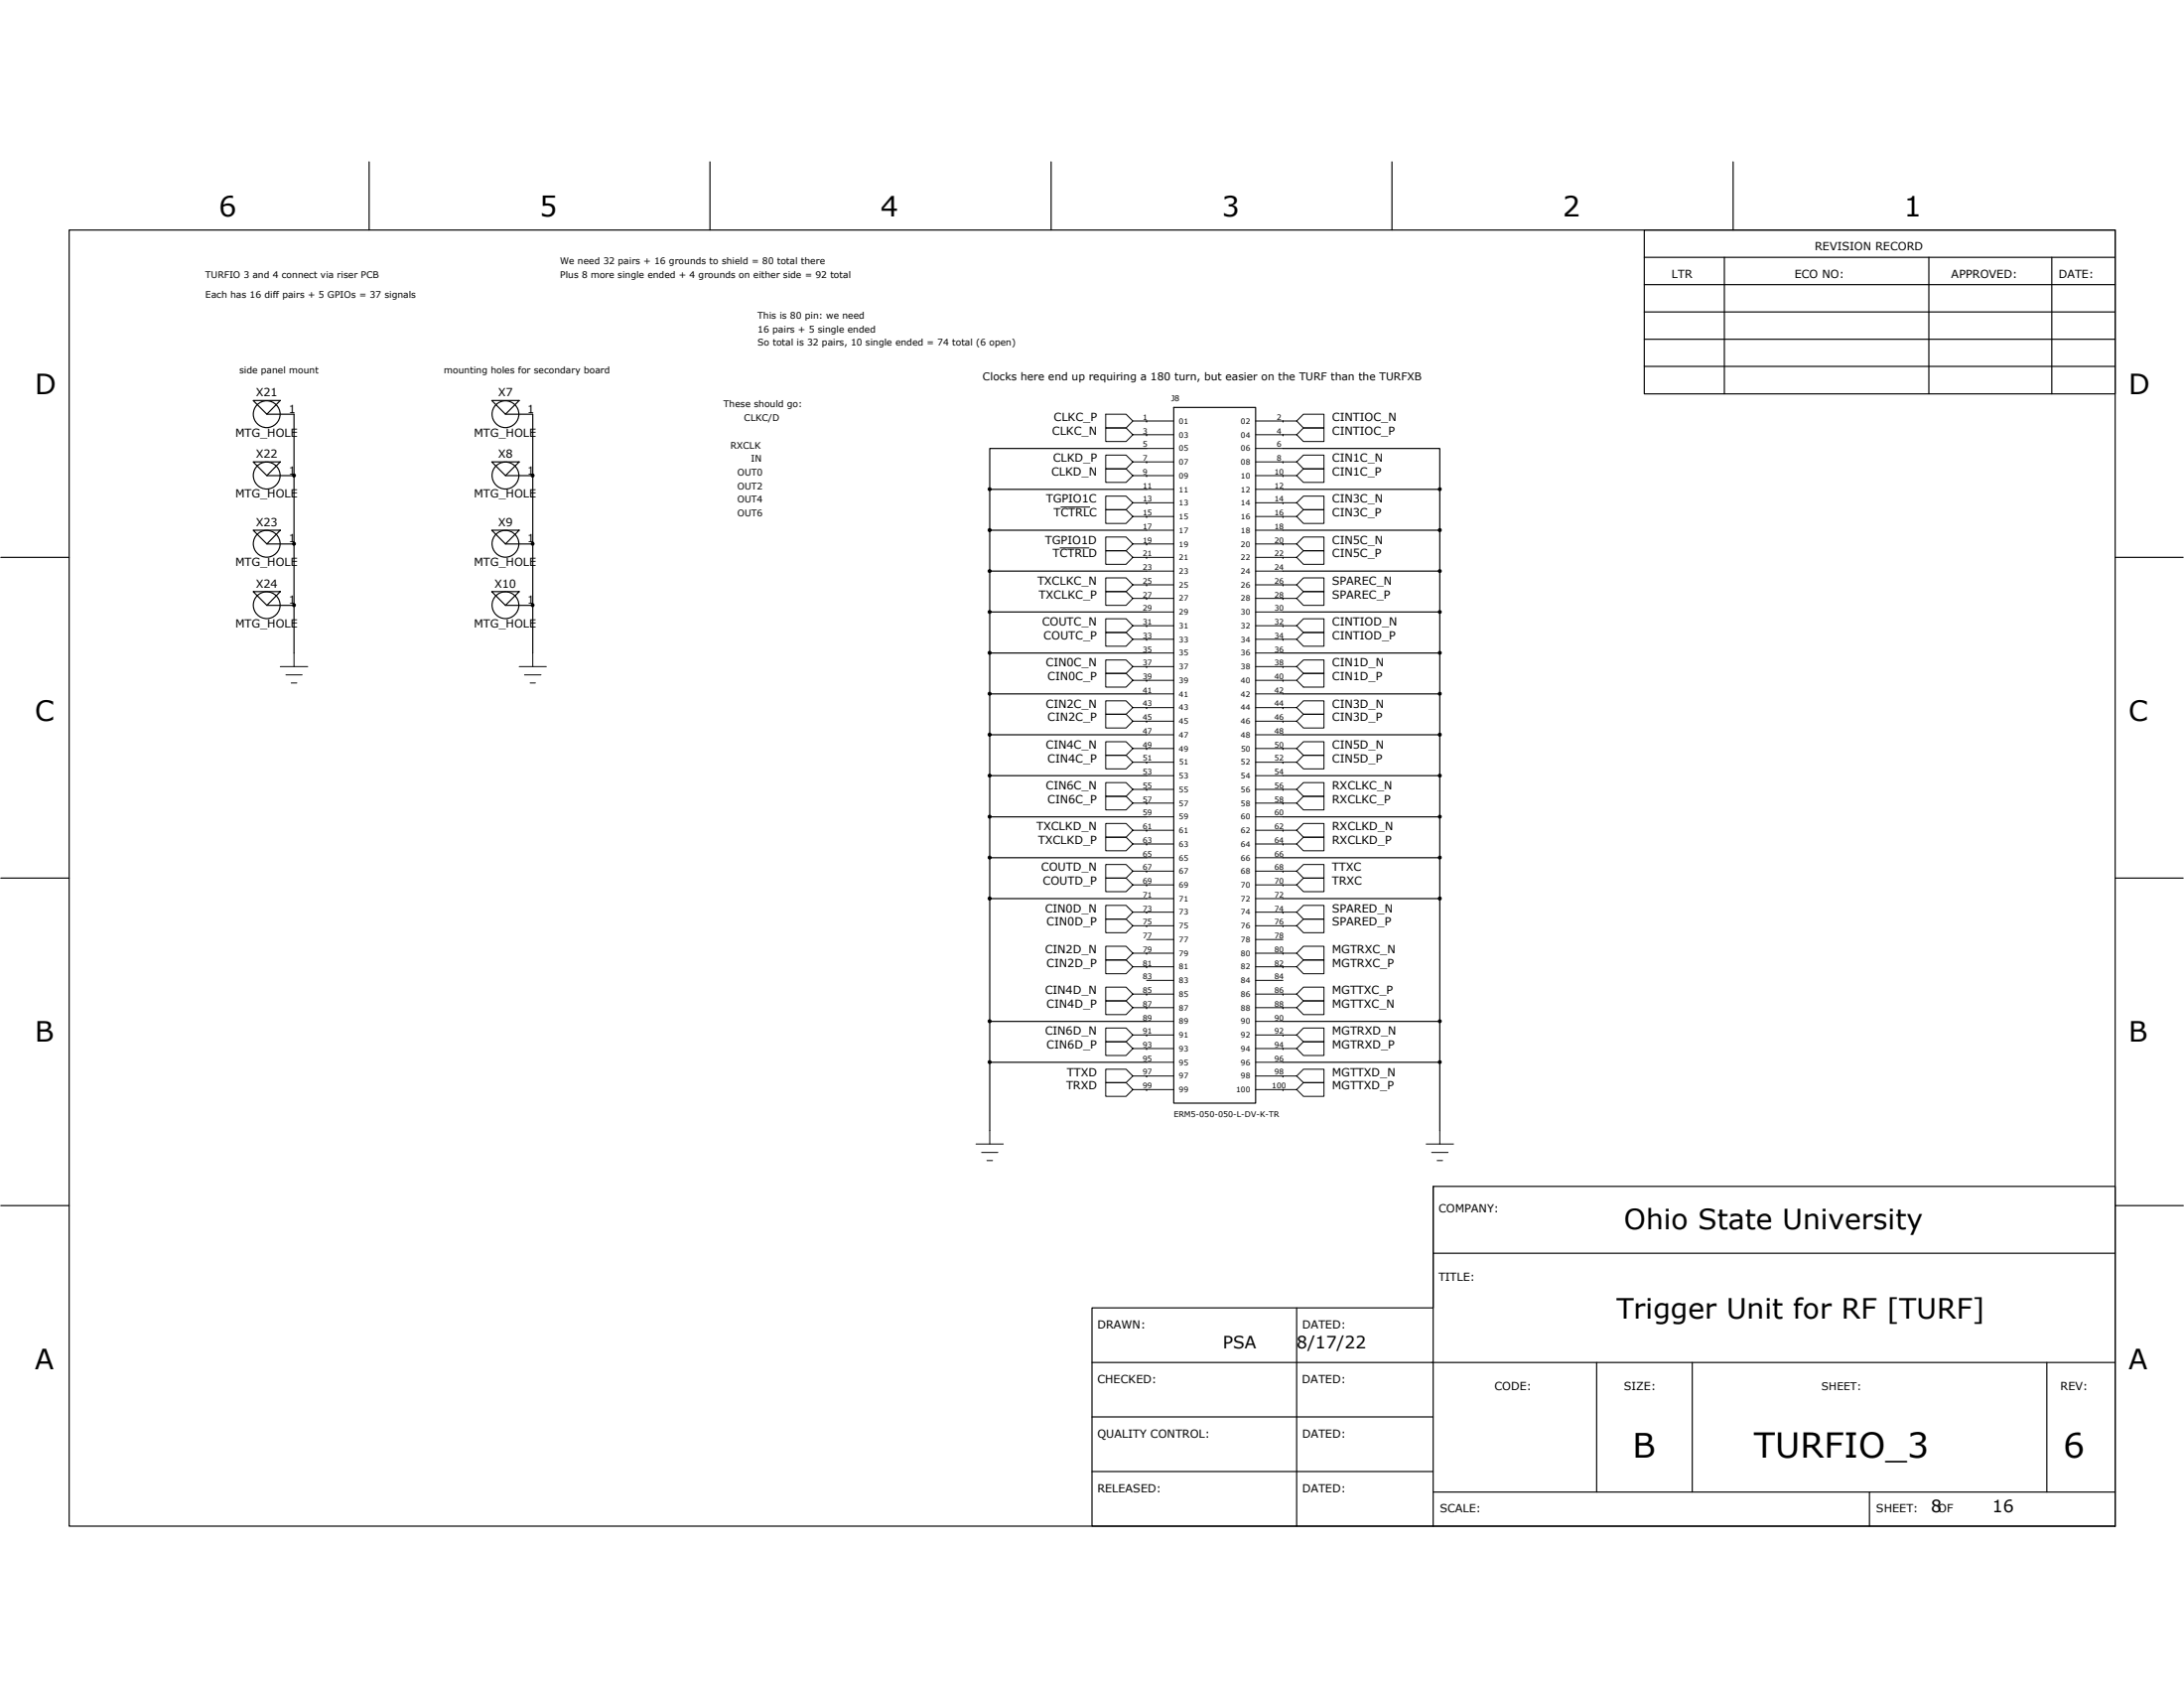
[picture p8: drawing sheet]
<svg xmlns="http://www.w3.org/2000/svg" width="279mm" height="216mm" viewBox="0 0 279 216" stroke-linecap="round" stroke-linejoin="round" font-family="sans-serif">
<g fill="none" stroke="#000" stroke-width=".15">
<path d="M8.8 29.4h261.8v165.8h-261.8zM47.2 20.7v8.7M90.8 20.7v8.7M134.5 20.7v8.7M178.1 20.7v8.7M210.4 32.9h60.2M210.4 36.4h60.2M210.4 39.9h60.2M210.4 29.4h60.2v21h-60.2zM220.6 32.9v17.5M221.7 20.7v8.7M246.8 32.9v17.5"/>
<path d="M262.5 32.9v17.5M32.4 51.2h3.5l-1.8 1.8zM32.4 59.1h3.5l-1.8 1.7zM34.1 53h3.5v30.5M62.9 51.2h3.5l-1.7 1.8zM62.9 59.1h3.5l-1.7 1.7zM64.7 53h3.5v30.5M146.7 57.4h-20.1v5.2M146.7 53.8h.1M146.7 55.6h.1M146.7 59.1h.1M150.2 52.1h10.4v89h-10.4z"/>
<path d="M164.1 57.4h20.1v5.2M164.1 55.6h.1M164.1 53.8h.1M164.1 59.1h.1M210.4 43.4h60.2M210.4 46.9h60.2M.1 71.3h8.7M32.4 67.8h3.5l-1.8 1.8zM32.4 75.7h3.5l-1.8 1.7zM34.1 60.8h3.5M34.1 69.6h3.5M34.1 77.4h3.5"/>
<path d="M62.9 67.8h3.5l-1.7 1.8zM62.9 75.7h3.5l-1.7 1.7zM64.7 60.8h3.5M64.7 69.6h3.5M64.7 77.4h3.5M146.7 62.6h-20.1v5.2M146.7 73h-20.1v5.3M146.7 78.3h-20.1v5.2M146.7 67.8h-20.1v5.2M146.7 64.3h.1M146.7 66.1h.1M146.7 69.6h.1"/>
<path d="M146.7 71.3h.1M146.7 74.8h.1M146.7 76.5h.1M146.7 60.8h.1M164.1 62.6h20.1v5.2M164.1 73h20.1v5.3M164.1 78.3h20.1v5.2M164.1 67.8h20.1v5.2M164.1 74.8h.1M164.1 76.5h.1M164.1 60.8h.1M164.1 66.1h.1"/>
<path d="M164.1 64.3h.1M164.1 71.3h.1M164.1 69.6h.1M270.6 71.3h8.7M126.6 94h20.1M146.7 83.5h-20.1v5.3M146.7 88.8h-20.1v10.4M146.7 99.2h-20.1v5.3M146.7 81.8h.1M146.7 80h.1M146.7 87h.1M146.7 85.3h.1"/>
<path d="M146.7 92.2h.1M146.7 90.5h.1M146.7 97.5h.1M146.7 95.7h.1M164.1 83.5h20.1v5.3M164.1 88.8h20.1v10.4M164.1 99.2h20.1v5.3M164.1 81.8h.1M164.1 80h.1M164.1 87h.1M164.1 85.3h.1M164.1 92.2h.1"/>
<path d="M164.1 90.5h.1M164.1 97.5h.1M164.1 95.7h.1M164.1 94h20.1M.1 112.3h8.7M126.6 114.9h20.1M146.7 104.5h-20.1v5.2M146.7 109.7h-20.1v20.9M146.7 106.2h.1M146.7 108h.1M146.7 113.2h.1M146.7 111.4h.1"/>
<path d="M146.7 118.4h.1M146.7 116.7h.1M146.7 102.7h.1M146.7 101h.1M164.1 104.5h20.1v5.2M164.1 109.7h20.1v20.9M164.1 113.2h.1M164.1 111.4h.1M164.1 101h.1M164.1 102.7h.1M164.1 106.2h.1M164.1 108h.1"/>
<path d="M164.1 116.7h.1M164.1 118.4h.1M164.1 114.9h20.1M270.6 112.3h8.7M146.7 135.9h-20.1v8.7M146.7 130.6h-20.1v5.3M146.7 139.4h.1M146.7 137.6h.1M146.7 123.7h.1M146.7 121.9h.1M146.7 128.9h.1M146.7 127.1h.1"/>
<path d="M146.7 134.1h.1M146.7 132.4h.1M164.1 135.9h20.1v8.7M164.1 130.6h20.1v5.3M164.1 137.6h.1M164.1 139.4h.1M164.1 132.4h.1M164.1 134.1h.1M164.1 128.9h.1M164.1 127.1h.1M164.1 121.9h.1M164.1 123.7h.1"/>
<path d="M.1 154.2h8.7M183.3 151.7v43.5M270.6 154.2h8.7M139.7 167.3h43.6v-15.6h87.3v43.5h-130.9zM139.7 174.3h130.9M165.9 167.3v27.9M183.3 160.3h87.3M204.3 174.3v16.5M216.5 174.3v16.5M261.9 174.3v16.5M139.7 181.2h43.6M139.7 188.2h43.6"/>
<path d="M183.3 190.8h87.3M239.2 190.8v4.4"/>
<circle cx="34.1" cy="53" r="1.71"/>
<circle cx="64.7" cy="53" r="1.71"/>
<circle cx="34.1" cy="60.8" r="1.72"/>
<circle cx="34.1" cy="77.4" r="1.71"/>
<circle cx="34.1" cy="69.6" r="1.71"/>
<circle cx="64.7" cy="60.8" r="1.72"/>
<circle cx="64.7" cy="77.4" r="1.71"/>
<circle cx="64.7" cy="69.6" r="1.71"/>
</g>
<g fill="none" stroke="#000" stroke-width=".13">
<path d="M144.9 53.8l-.8-.8h-2.6v1.7h2.6l.8-.9h5.3M144.9 55.6l-.8-.9h-2.6v1.8h2.6l.8-.9h5.3M144.9 59.1l-.8-.9h-2.6v1.8h2.6l.8-.9h5.3M146.7 57.4h3.5M160.6 59.1h5.3l.9 .9h2.6v-1.8h-2.6l-.9 .9M160.6 55.6h5.3l.9 .9h2.6v-1.8h-2.6l-.9 .9M160.6 53.8h5.3l.9 .9h2.6v-1.7h-2.6l-.9 .8M160.6 57.4h3.5M135.6 70.1h3.7M135.7 64.9h3.7M144.9 60.8l-.8-.8h-2.6v1.7h2.6l.8-.9h5.3M146.7 62.6h3.5"/>
<path d="M146.7 67.8h3.5M146.7 73h3.5M146.7 78.3h3.5M150.2 74.8h-5.3l-.8 .9h-2.6v-1.8h2.6l.8 .9M150.2 76.5h-5.3l-.8 .9h-2.6v-1.7h2.6l.8 .8M150.2 64.3h-5.3l-.8 .9h-2.6v-1.7h2.6l.8 .8M150.2 66.1h-5.3l-.8 .9h-2.6v-1.8h2.6l.8 .9M150.2 69.6h-5.3l-.8 .8h-2.6v-1.7h2.6l.8 .9M150.2 71.3h-5.3l-.8 .9h-2.6v-1.8h2.6l.8 .9M160.6 74.8h5.3l.9 .9h2.6v-1.8h-2.6l-.9 .9M160.6 76.5h5.3l.9 .9h2.6v-1.7h-2.6l-.9 .8M160.6 69.6h5.3l.9 .8h2.6v-1.7h-2.6l-.9 .9"/>
<path d="M160.6 71.3h5.3l.9 .9h2.6v-1.8h-2.6l-.9 .9M160.6 64.3h5.3l.9 .9h2.6v-1.7h-2.6l-.9 .8M160.6 66.1h5.3l.9 .9h2.6v-1.8h-2.6l-.9 .9M160.6 60.8h5.3l.9 .9h2.6v-1.7h-2.6l-.9 .8M160.6 62.6h3.5M160.6 67.8h3.5M160.6 73h3.5M160.6 78.3h3.5M35.9 85.3h3.5M36.6 86.3h2.1M37.3 87.4h.7M37.6 83.5v1.8"/>
<path d="M66.4 85.3h3.5M67.1 86.3h2.1M67.8 87.4h.7M68.2 83.5v1.8M146.7 83.5h3.5M146.7 88.8h3.5M146.7 94h3.5M146.7 99.2h3.5M150.2 80h-5.3l-.8 .9h-2.6v-1.8h2.6l.8 .9M150.2 81.8h-5.3l-.8 .9h-2.6v-1.8h2.6l.8 .9M150.2 95.7h-5.3l-.8 .9h-2.6v-1.7h2.6l.8 .8M150.2 97.5h-5.3l-.8 .8h-2.6v-1.7h2.6l.8 .9"/>
<path d="M150.2 90.5h-5.3l-.8 .9h-2.6v-1.8h2.6l.8 .9M150.2 92.2h-5.3l-.8 .9h-2.6v-1.7h2.6l.8 .8M150.2 85.3h-5.3l-.8 .8h-2.6v-1.7h2.6l.8 .9M150.2 87h-5.3l-.8 .9h-2.6v-1.8h2.6l.8 .9M160.6 95.7h5.3l.9 .9h2.6v-1.7h-2.6l-.9 .8M160.6 97.5h5.3l.9 .8h2.6v-1.7h-2.6l-.9 .9M160.6 90.5h5.3l.9 .9h2.6v-1.8h-2.6l-.9 .9M160.6 92.2h5.3l.9 .9h2.6v-1.7h-2.6l-.9 .8M160.6 85.3h5.3l.9 .8h2.6v-1.7h-2.6l-.9 .9M160.6 87h5.3l.9 .9h2.6v-1.8h-2.6l-.9 .9M160.6 80h5.3l.9 .9h2.6v-1.8h-2.6l-.9 .9M160.6 81.8h5.3l.9 .9h2.6v-1.8h-2.6l-.9 .9"/>
<path d="M160.6 83.5h3.5M160.6 88.8h3.5M160.6 94h3.5M160.6 99.2h3.5M144.9 101l-.8-.9h-2.6v1.8h2.6l.8-.9h5.3M144.9 102.7l-.8-.8h-2.6v1.7h2.6l.8-.9h5.3M146.7 104.5h3.5M146.7 109.7h3.5M146.7 114.9h3.5M150.2 116.7h-5.3l-.8 .9h-2.6v-1.8h2.6l.8 .9M150.2 118.4h-5.3l-.8 .9h-2.6v-1.7h2.6l.8 .8M150.2 111.4h-5.3l-.8 .9h-2.6v-1.7h2.6l.8 .8"/>
<path d="M150.2 113.2h-5.3l-.8 .8h-2.6v-1.7h2.6l.8 .9M150.2 106.2h-5.3l-.8 .9h-2.6v-1.8h2.6l.8 .9M150.2 107.9l-5.3 .1-.8 .8h-2.6v-1.7h2.6l.8 .9M160.6 111.4h5.3l.9 .9h2.6v-1.7h-2.6l-.9 .8M160.6 113.2h5.3l.9 .8h2.6v-1.7h-2.6l-.9 .9M160.6 101h5.3l.9 .9h2.6v-1.8h-2.6l-.9 .9M160.6 102.7h5.3l.9 .9h2.6v-1.7h-2.6l-.9 .8M160.6 106.2h5.3l.9 .9h2.6v-1.8h-2.6l-.9 .9M160.6 107.9l5.3 .1 .9 .8h2.6v-1.7h-2.6l-.9 .9M160.6 116.7h5.3l.9 .9h2.6v-1.8h-2.6l-.9 .9M160.6 118.4h5.3l.9 .9h2.6v-1.7h-2.6l-.9 .8M160.6 104.5h3.5"/>
<path d="M160.6 109.7h3.5M160.6 114.9h3.5M144.9 132.4l-.8-.9h-2.6v1.7h2.6l.8-.8h5.3M144.9 134.1l-.8-.9h-2.6v1.8h2.6l.8-.9h5.3M144.9 127.1l-.8-.8h-2.6v1.7h2.6l.8-.9h5.3M144.9 128.9l-.8-.9h-2.6v1.8h2.6l.8-.9h5.3M144.9 121.9l-.8-.9h-2.6v1.8h2.6l.8-.9h5.3M144.9 123.7l-.8-.9h-2.6v1.7h2.6l.8-.8h5.3M144.9 137.6l-.8-.8h-2.6v1.7h2.6l.8-.9h5.3M144.9 139.4l-.8-.9h-2.6v1.7h2.6l.8-.8h5.3M146.7 120.2h3.5M146.7 125.4h3.5"/>
<path d="M146.7 130.6h3.5M146.7 135.9h3.5M160.6 139.4h5.3l.9 .8h2.6v-1.7h-2.6l-.9 .9M160.6 120.2h3.5M160.6 125.4h3.5M160.6 130.6h3.5M160.6 135.9h3.5M165.9 121.9l.9-.9h2.6v1.8h-2.6l-.9-.9h-5.3M165.9 123.7l.9-.9h2.6v1.7h-2.6l-.9-.8h-5.3M165.9 128.9l.9-.9h2.6v1.8h-2.6l-.9-.9h-5.3M165.9 127.1l.9-.8h2.6v1.7h-2.6l-.9-.9h-5.3M165.9 132.4l.9-.9h2.6v1.7h-2.6l-.9-.8h-5.3"/>
<path d="M165.9 134.1l.9-.9h2.6v1.8h-2.6l-.9-.9h-5.3M165.9 137.6l.9-.8h2.6v1.7h-2.6l-.9-.9h-5.3M124.9 146.3h3.5M125.6 147.4h2.1M126.3 148.4h.7M126.6 144.6v1.7M182.5 146.3h3.4M183.2 147.4h2.1M183.9 148.4h.7M184.2 144.6v1.7"/>
</g>
<g fill="#000" stroke="#000" stroke-width=".13">
<path d="M37.5 60.7h.2v.3h-.1h-.1z" fill-rule="evenodd"/>
<path d="M68 60.7h.3v.3h-.2h-.1z" fill-rule="evenodd"/>
<path d="M126.5 62.4h.2l.1 .2-.1 .1-.1 .1-.1-.1z" fill-rule="evenodd"/>
<path d="M126.5 72.9h.2l.1 .1-.1 .2h-.1h-.1z" fill-rule="evenodd"/>
<path d="M126.5 78.1h.2l.1 .2-.1 .1-.1 .1-.1-.1z" fill-rule="evenodd"/>
<path d="M184.1 67.7h.2v.2l-.1 .1-.1-.1z" fill-rule="evenodd"/>
<path d="M126.5 83.4h.2l.1 .1-.1 .1-.1 .1-.1-.1z" fill-rule="evenodd"/>
<path d="M126.5 88.6h.2l.1 .1-.1 .2h-.1h-.1z" fill-rule="evenodd"/>
<path d="M126.5 99.1h.2l.1 .1-.1 .1-.1 .1-.1-.1z" fill-rule="evenodd"/>
<path d="M184.1 93.8h.2v.3l-.1 .1-.1-.1z" fill-rule="evenodd"/>
<path d="M126.5 104.3h.2l.1 .2-.1 .1h-.1h-.1z" fill-rule="evenodd"/>
<path d="M126.5 109.6h.2l.1 .1-.1 .1-.1 .1-.1-.1z" fill-rule="evenodd"/>
<path d="M184.1 114.8h.2v.3h-.1h-.1z" fill-rule="evenodd"/>
<path d="M126.5 135.7h.2l.1 .1-.1 .2h-.1h-.1z" fill-rule="evenodd"/>
<path d="M126.5 130.5h.2l.1 .1-.1 .1-.1 .1-.1-.1z" fill-rule="evenodd"/>
<circle cx="37.6" cy="69.6" r=".19"/>
<circle cx="37.6" cy="77.4" r=".19"/>
<circle cx="68.1" cy="77.4" r=".19"/>
<circle cx="68.1" cy="69.6" r=".19"/>
<circle cx="126.6" cy="67.8" r=".2"/>
<circle cx="184.2" cy="78.3" r=".19"/>
<circle cx="184.2" cy="62.6" r=".19"/>
<circle cx="184.2" cy="73" r=".19"/>
<circle cx="126.6" cy="94" r=".2"/>
<circle cx="184.2" cy="83.5" r=".19"/>
<circle cx="184.2" cy="88.7" r=".19"/>
<circle cx="184.2" cy="99.2" r=".19"/>
<circle cx="126.6" cy="114.9" r=".2"/>
<circle cx="184.2" cy="104.5" r=".19"/>
<circle cx="184.2" cy="109.7" r=".19"/>
<circle cx="184.2" cy="130.6" r=".19"/>
<circle cx="184.2" cy="135.8" r=".19"/>
</g>
<text font-size="4.4" x="224.4" y="186.4">TURFIO_3</text>
<g font-size="4.3">
<text x="208.9" y="186.4">B</text>
<text x="263.9" y="186.4">6</text>
</g>
<g font-size="3.6">
<text x="28" y="27.7">6</text>
<text x="69" y="27.7">5</text>
<text x="112.6" y="27.7">4</text>
<text x="156.3" y="27.7">3</text>
<text x="199.9" y="27.7">2</text>
<text x="243.5" y="27.7">1</text>
<text x="4.5" y="50.4">D</text>
<text x="272.3" y="50.4">D</text>
<text x="4.5" y="92.2">C</text>
<text x="272.3" y="92.2">C</text>
<text x="4.5" y="133.2">B</text>
<text x="272.3" y="133.2">B</text>
<text x="207.8" y="157.3">Ohio State University</text>
<text x="206.8" y="168.6">Trigger Unit for RF [TURF]</text>
<text x="4.5" y="175.1">A</text>
<text x="272.3" y="175.1">A</text>
</g>
<g font-size="2.2">
<text x="156.4" y="172.5">PSA</text>
<text x="165.9" y="172.5">8/17/22</text>
<text x="247" y="193.4">8</text>
<text x="254.9" y="193.4">16</text>
</g>
<g font-size="1.4">
<text x="213.9" y="35.5">LTR</text>
<text x="229.6" y="35.5">ECO NO:</text>
<text x="232.2" y="32">REVISION RECORD</text>
<text x="249.6" y="35.5">APPROVED:</text>
<text x="263.4" y="35.5">DATE:</text>
<text x="32.7" y="50.7">X21</text>
<text x="36.9" y="52.8">1</text>
<text x="63.7" y="50.7">X7</text>
<text x="67.5" y="52.8">1</text>
<text x="125.7" y="48.6">Clocks here end up requiring a 180 turn, but easier on the TURF than the TURFXB</text>
<text x="134.8" y="53.8">CLKC_P</text>
<text x="170.4" y="53.8">CINTIOC_N</text>
<text x="30.1" y="55.8">MTG_HOLE</text>
<text x="32.7" y="58.6">X22</text>
<text x="60.6" y="55.8">MTG_HOLE</text>
<text x="63.7" y="58.6">X8</text>
<text x="134.6" y="55.6">CLKC_N</text>
<text x="134.7" y="59.1">CLKD_P</text>
<text x="170.4" y="59.1">CIN1C_N</text>
<text x="170.4" y="55.6">CINTIOC_P</text>
<text x="30.1" y="63.7">MTG_HOLE</text>
<text x="36.9" y="60.7">1</text>
<text x="60.6" y="63.7">MTG_HOLE</text>
<text x="67.5" y="60.7">1</text>
<text x="133.8" y="64.3">TGPIO1C</text>
<text x="134.5" y="60.8">CLKD_N</text>
<text x="170.4" y="64.3">CIN3C_N</text>
<text x="170.4" y="60.8">CIN1C_P</text>
<text x="32.7" y="67.3">X23</text>
<text x="36.9" y="69.4">1</text>
<text x="63.7" y="67.3">X9</text>
<text x="67.5" y="69.4">1</text>
<text x="133.7" y="69.6">TGPIO1D</text>
<text x="134.7" y="71.3">TCTRLD</text>
<text x="134.8" y="66.1">TCTRLC</text>
<text x="170.4" y="69.6">CIN5C_N</text>
<text x="170.4" y="71.3">CIN5C_P</text>
<text x="170.4" y="66.1">CIN3C_P</text>
<text x="30.1" y="72.4">MTG_HOLE</text>
<text x="32.7" y="75.1">X24</text>
<text x="36.9" y="77.2">1</text>
<text x="60.6" y="72.4">MTG_HOLE</text>
<text x="63.2" y="75.1">X10</text>
<text x="67.5" y="77.2">1</text>
<text x="132.7" y="74.8">TXCLKC_N</text>
<text x="132.9" y="76.5">TXCLKC_P</text>
<text x="170.4" y="74.8">SPAREC_N</text>
<text x="170.4" y="76.5">SPAREC_P</text>
<text x="30.1" y="80.2">MTG_HOLE</text>
<text x="60.6" y="80.2">MTG_HOLE</text>
<text x="133.3" y="80">COUTC_N</text>
<text x="133.5" y="81.8">COUTC_P</text>
<text x="170.4" y="80">CINTIOD_N</text>
<text x="170.4" y="81.8">CINTIOD_P</text>
<text x="133.8" y="85.3">CIN0C_N</text>
<text x="134" y="87">CIN0C_P</text>
<text x="170.4" y="85.3">CIN1D_N</text>
<text x="170.4" y="87">CIN1D_P</text>
<text x="133.8" y="95.7">CIN4C_N</text>
<text x="133.8" y="90.5">CIN2C_N</text>
<text x="134" y="92.2">CIN2C_P</text>
<text x="170.4" y="95.7">CIN5D_N</text>
<text x="170.4" y="90.5">CIN3D_N</text>
<text x="170.4" y="92.2">CIN3D_P</text>
<text x="133.8" y="101">CIN6C_N</text>
<text x="134" y="97.5">CIN4C_P</text>
<text x="170.4" y="101">RXCLKC_N</text>
<text x="170.4" y="97.5">CIN5D_P</text>
<text x="132.6" y="106.2">TXCLKD_N</text>
<text x="132.8" y="108">TXCLKD_P</text>
<text x="134" y="102.7">CIN6C_P</text>
<text x="170.4" y="102.7">RXCLKC_P</text>
<text x="170.4" y="106.2">RXCLKD_N</text>
<text x="170.4" y="108">RXCLKD_P</text>
<text x="133.2" y="111.4">COUTD_N</text>
<text x="133.4" y="113.2">COUTD_P</text>
<text x="170.4" y="111.4">TTXC</text>
<text x="170.4" y="113.2">TRXC</text>
<text x="133.7" y="116.7">CIN0D_N</text>
<text x="133.9" y="118.4">CIN0D_P</text>
<text x="170.4" y="116.7">SPARED_N</text>
<text x="170.4" y="118.4">SPARED_P</text>
<text x="133.7" y="121.9">CIN2D_N</text>
<text x="133.9" y="123.7">CIN2D_P</text>
<text x="170.4" y="121.9">MGTRXC_N</text>
<text x="170.4" y="123.7">MGTRXC_P</text>
<text x="133.7" y="127.1">CIN4D_N</text>
<text x="133.9" y="128.9">CIN4D_P</text>
<text x="170.4" y="128.9">MGTTXC_N</text>
<text x="170.4" y="127.1">MGTTXC_P</text>
<text x="133.7" y="132.4">CIN6D_N</text>
<text x="133.9" y="134.1">CIN6D_P</text>
<text x="136.5" y="137.6">TTXD</text>
<text x="170.4" y="132.4">MGTRXD_N</text>
<text x="170.4" y="134.1">MGTRXD_P</text>
<text x="170.4" y="137.6">MGTTXD_N</text>
<text x="136.4" y="139.4">TRXD</text>
<text x="170.4" y="139.4">MGTTXD_P</text>
<text x="184" y="155.1">COMPANY:</text>
<text x="184" y="163.8">TITLE:</text>
<text x="140.4" y="169.9">DRAWN:</text>
<text x="166.6" y="169.9">DATED:</text>
<text x="140.4" y="176.9">CHECKED:</text>
<text x="166.6" y="176.9">DATED:</text>
<text x="191.2" y="177.8">CODE:</text>
<text x="207.8" y="177.8">SIZE:</text>
<text x="233" y="177.8">SHEET:</text>
<text x="263.6" y="177.8">REV:</text>
<text x="140.4" y="183.9">QUALITY CONTROL:</text>
<text x="166.6" y="183.9">DATED:</text>
<text x="140.4" y="190.8">RELEASED:</text>
<text x="166.6" y="190.8">DATED:</text>
<text x="184.2" y="193.4">SCALE:</text>
<text x="240" y="193.4">SHEET:</text>
<text x="247.9" y="193.4">OF</text>
</g>
<g font-size="1.2">
<text x="26.3" y="35.5">TURFIO 3 and 4 connect via riser PCB</text>
<text x="71.6" y="33.8">We need 32 pairs + 16 grounds to shield = 80 total there</text>
<text x="71.6" y="35.5">Plus 8 more single ended + 4 grounds on either side = 92 total</text>
<text x="26.3" y="38.1">Each has 16 diff pairs + 5 GPIOs = 37 signals</text>
<text x="96.9" y="40.8">This is 80 pin: we need</text>
<text x="30.6" y="47.8">side panel mount</text>
<text x="56.8" y="47.8">mounting holes for secondary board</text>
<text x="96.9" y="42.5">16 pairs + 5 single ended</text>
<text x="96.9" y="44.2">So total is 32 pairs, 10 single ended = 74 total (6 open)</text>
<text x="92.6" y="52.1">These should go:</text>
<text x="95.2" y="53.8">CLKC/D</text>
<text x="93.5" y="57.4">RXCLK</text>
<text x="96.1" y="59.1">IN</text>
<text x="94.3" y="60.8">OUT0</text>
<text x="94.3" y="62.6">OUT2</text>
<text x="94.3" y="64.3">OUT4</text>
<text x="94.3" y="66.1">OUT6</text>
</g>
<g font-size="1">
<text x="146.2" y="53.7">1</text>
<text x="149.8" y="51.3">J8</text>
<text x="163.3" y="53.7">2</text>
<text x="146.2" y="58.9">7</text>
<text x="146.2" y="57.2">5</text>
<text x="146.2" y="55.5">3</text>
<text x="150.8" y="59.4">07</text>
<text x="150.8" y="57.7">05</text>
<text x="150.8" y="56">03</text>
<text x="150.8" y="54.2">01</text>
<text x="158.7" y="59.4">08</text>
<text x="158.7" y="57.7">06</text>
<text x="158.7" y="56">04</text>
<text x="158.7" y="54.2">02</text>
<text x="163.3" y="58.9">8</text>
<text x="163.3" y="57.2">6</text>
<text x="163.3" y="55.5">4</text>
<text x="146.2" y="65.9">15</text>
<text x="146.2" y="64.2">13</text>
<text x="146.2" y="62.4">11</text>
<text x="146.2" y="60.7">9</text>
<text x="150.8" y="64.7">13</text>
<text x="150.8" y="62.9">11</text>
<text x="150.8" y="61.2">09</text>
<text x="158.7" y="64.7">14</text>
<text x="158.7" y="62.9">12</text>
<text x="158.7" y="61.2">10</text>
<text x="163" y="65.9">16</text>
<text x="163" y="64.2">14</text>
<text x="163" y="62.4">12</text>
<text x="163" y="60.7">10</text>
<text x="146.2" y="71.2">21</text>
<text x="146.2" y="69.4">19</text>
<text x="146.2" y="67.7">17</text>
<text x="150.8" y="71.6">21</text>
<text x="150.8" y="69.9">19</text>
<text x="150.8" y="68.2">17</text>
<text x="150.8" y="66.4">15</text>
<text x="158.7" y="71.6">22</text>
<text x="158.7" y="69.9">20</text>
<text x="158.7" y="68.2">18</text>
<text x="158.7" y="66.4">16</text>
<text x="163" y="71.2">22</text>
<text x="163" y="69.4">20</text>
<text x="163" y="67.7">18</text>
<text x="146.2" y="76.4">27</text>
<text x="146.2" y="74.7">25</text>
<text x="146.2" y="72.9">23</text>
<text x="150.8" y="76.9">27</text>
<text x="150.8" y="75.2">25</text>
<text x="150.8" y="73.4">23</text>
<text x="158.7" y="76.9">28</text>
<text x="158.7" y="75.2">26</text>
<text x="158.7" y="73.4">24</text>
<text x="163" y="76.4">28</text>
<text x="163" y="74.7">26</text>
<text x="163" y="72.9">24</text>
<text x="146.2" y="83.4">35</text>
<text x="146.2" y="81.6">33</text>
<text x="146.2" y="79.9">31</text>
<text x="146.2" y="78.1">29</text>
<text x="150.8" y="83.9">35</text>
<text x="150.8" y="82.1">33</text>
<text x="150.8" y="80.4">31</text>
<text x="150.8" y="78.6">29</text>
<text x="158.7" y="83.9">36</text>
<text x="158.7" y="82.1">34</text>
<text x="158.7" y="80.4">32</text>
<text x="158.7" y="78.6">30</text>
<text x="163" y="83.4">36</text>
<text x="163" y="81.6">34</text>
<text x="163" y="79.9">32</text>
<text x="163" y="78.1">30</text>
<text x="146.2" y="88.6">41</text>
<text x="146.2" y="86.9">39</text>
<text x="146.2" y="85.1">37</text>
<text x="150.8" y="89.1">41</text>
<text x="150.8" y="87.4">39</text>
<text x="150.8" y="85.6">37</text>
<text x="158.7" y="89.1">42</text>
<text x="158.7" y="87.4">40</text>
<text x="158.7" y="85.6">38</text>
<text x="163" y="88.6">42</text>
<text x="163" y="86.9">40</text>
<text x="163" y="85.1">38</text>
<text x="146.2" y="95.6">49</text>
<text x="146.2" y="93.9">47</text>
<text x="146.2" y="92.1">45</text>
<text x="146.2" y="90.3">43</text>
<text x="150.8" y="94.3">47</text>
<text x="150.8" y="92.6">45</text>
<text x="150.8" y="90.9">43</text>
<text x="158.7" y="94.3">48</text>
<text x="158.7" y="92.6">46</text>
<text x="158.7" y="90.9">44</text>
<text x="163" y="95.6">50</text>
<text x="163" y="93.9">48</text>
<text x="163" y="92.1">46</text>
<text x="163" y="90.3">44</text>
<text x="146.2" y="100.8">55</text>
<text x="146.2" y="99.1">53</text>
<text x="146.2" y="97.3">51</text>
<text x="150.8" y="96.1">49</text>
<text x="150.8" y="101.3">55</text>
<text x="150.8" y="99.6">53</text>
<text x="150.8" y="97.9">51</text>
<text x="158.7" y="101.3">56</text>
<text x="158.7" y="99.6">54</text>
<text x="158.7" y="97.9">52</text>
<text x="158.7" y="96.1">50</text>
<text x="163" y="100.8">56</text>
<text x="163" y="99.1">54</text>
<text x="163" y="97.3">52</text>
<text x="146.2" y="107.8">63</text>
<text x="146.2" y="106.1">61</text>
<text x="146.2" y="104.3">59</text>
<text x="146.2" y="102.6">57</text>
<text x="150.8" y="106.6">61</text>
<text x="150.8" y="104.8">59</text>
<text x="150.8" y="103.1">57</text>
<text x="158.7" y="106.6">62</text>
<text x="158.7" y="104.8">60</text>
<text x="158.7" y="103.1">58</text>
<text x="163" y="107.8">64</text>
<text x="163" y="106.1">62</text>
<text x="163" y="104.3">60</text>
<text x="163" y="102.6">58</text>
<text x="146.2" y="113.1">69</text>
<text x="146.2" y="111.3">67</text>
<text x="146.2" y="109.6">65</text>
<text x="150.8" y="113.5">69</text>
<text x="150.8" y="111.8">67</text>
<text x="150.8" y="110.1">65</text>
<text x="150.8" y="108.3">63</text>
<text x="158.7" y="113.5">70</text>
<text x="158.7" y="111.8">68</text>
<text x="158.7" y="110.1">66</text>
<text x="158.7" y="108.3">64</text>
<text x="163" y="113.1">70</text>
<text x="163" y="111.3">68</text>
<text x="163" y="109.6">66</text>
<text x="146.2" y="118.3">75</text>
<text x="146.2" y="116.5">73</text>
<text x="146.2" y="114.8">71</text>
<text x="150.8" y="118.8">75</text>
<text x="150.8" y="117">73</text>
<text x="150.8" y="115.3">71</text>
<text x="158.7" y="118.8">76</text>
<text x="158.7" y="117">74</text>
<text x="158.7" y="115.3">72</text>
<text x="163" y="118.3">76</text>
<text x="163" y="116.5">74</text>
<text x="163" y="114.8">72</text>
<text x="146.2" y="125.2">83</text>
<text x="146.2" y="123.5">81</text>
<text x="146.2" y="121.8">79</text>
<text x="146.2" y="120">77</text>
<text x="150.8" y="125.8">83</text>
<text x="150.8" y="124">81</text>
<text x="150.8" y="122.3">79</text>
<text x="150.8" y="120.5">77</text>
<text x="158.7" y="125.8">84</text>
<text x="158.7" y="124">82</text>
<text x="158.7" y="122.3">80</text>
<text x="158.7" y="120.5">78</text>
<text x="163" y="125.2">84</text>
<text x="163" y="123.5">82</text>
<text x="163" y="121.8">80</text>
<text x="163" y="120">78</text>
<text x="146.2" y="130.5">89</text>
<text x="146.2" y="128.8">87</text>
<text x="146.2" y="127">85</text>
<text x="150.8" y="131">89</text>
<text x="150.8" y="129.2">87</text>
<text x="150.8" y="127.5">85</text>
<text x="158.7" y="131">90</text>
<text x="158.7" y="129.2">88</text>
<text x="158.7" y="127.5">86</text>
<text x="163" y="130.5">90</text>
<text x="163" y="128.8">88</text>
<text x="163" y="127">86</text>
<text x="146.2" y="137.5">97</text>
<text x="146.2" y="135.7">95</text>
<text x="146.2" y="134">93</text>
<text x="146.2" y="132.2">91</text>
<text x="150.8" y="138">97</text>
<text x="150.8" y="136.2">95</text>
<text x="150.8" y="134.5">93</text>
<text x="150.8" y="132.7">91</text>
<text x="158.7" y="138">98</text>
<text x="158.7" y="136.2">96</text>
<text x="158.7" y="134.5">94</text>
<text x="158.7" y="132.7">92</text>
<text x="163" y="137.5">98</text>
<text x="163" y="135.7">96</text>
<text x="163" y="134">94</text>
<text x="163" y="132.2">92</text>
<text x="146.2" y="139.2">99</text>
<text x="150.2" y="142.9">ERM5-050-050-L-DV-K-TR</text>
<text x="150.8" y="139.7">99</text>
<text x="158.1" y="139.7">100</text>
<text x="162.7" y="139.2">100</text>
</g>
</svg>
